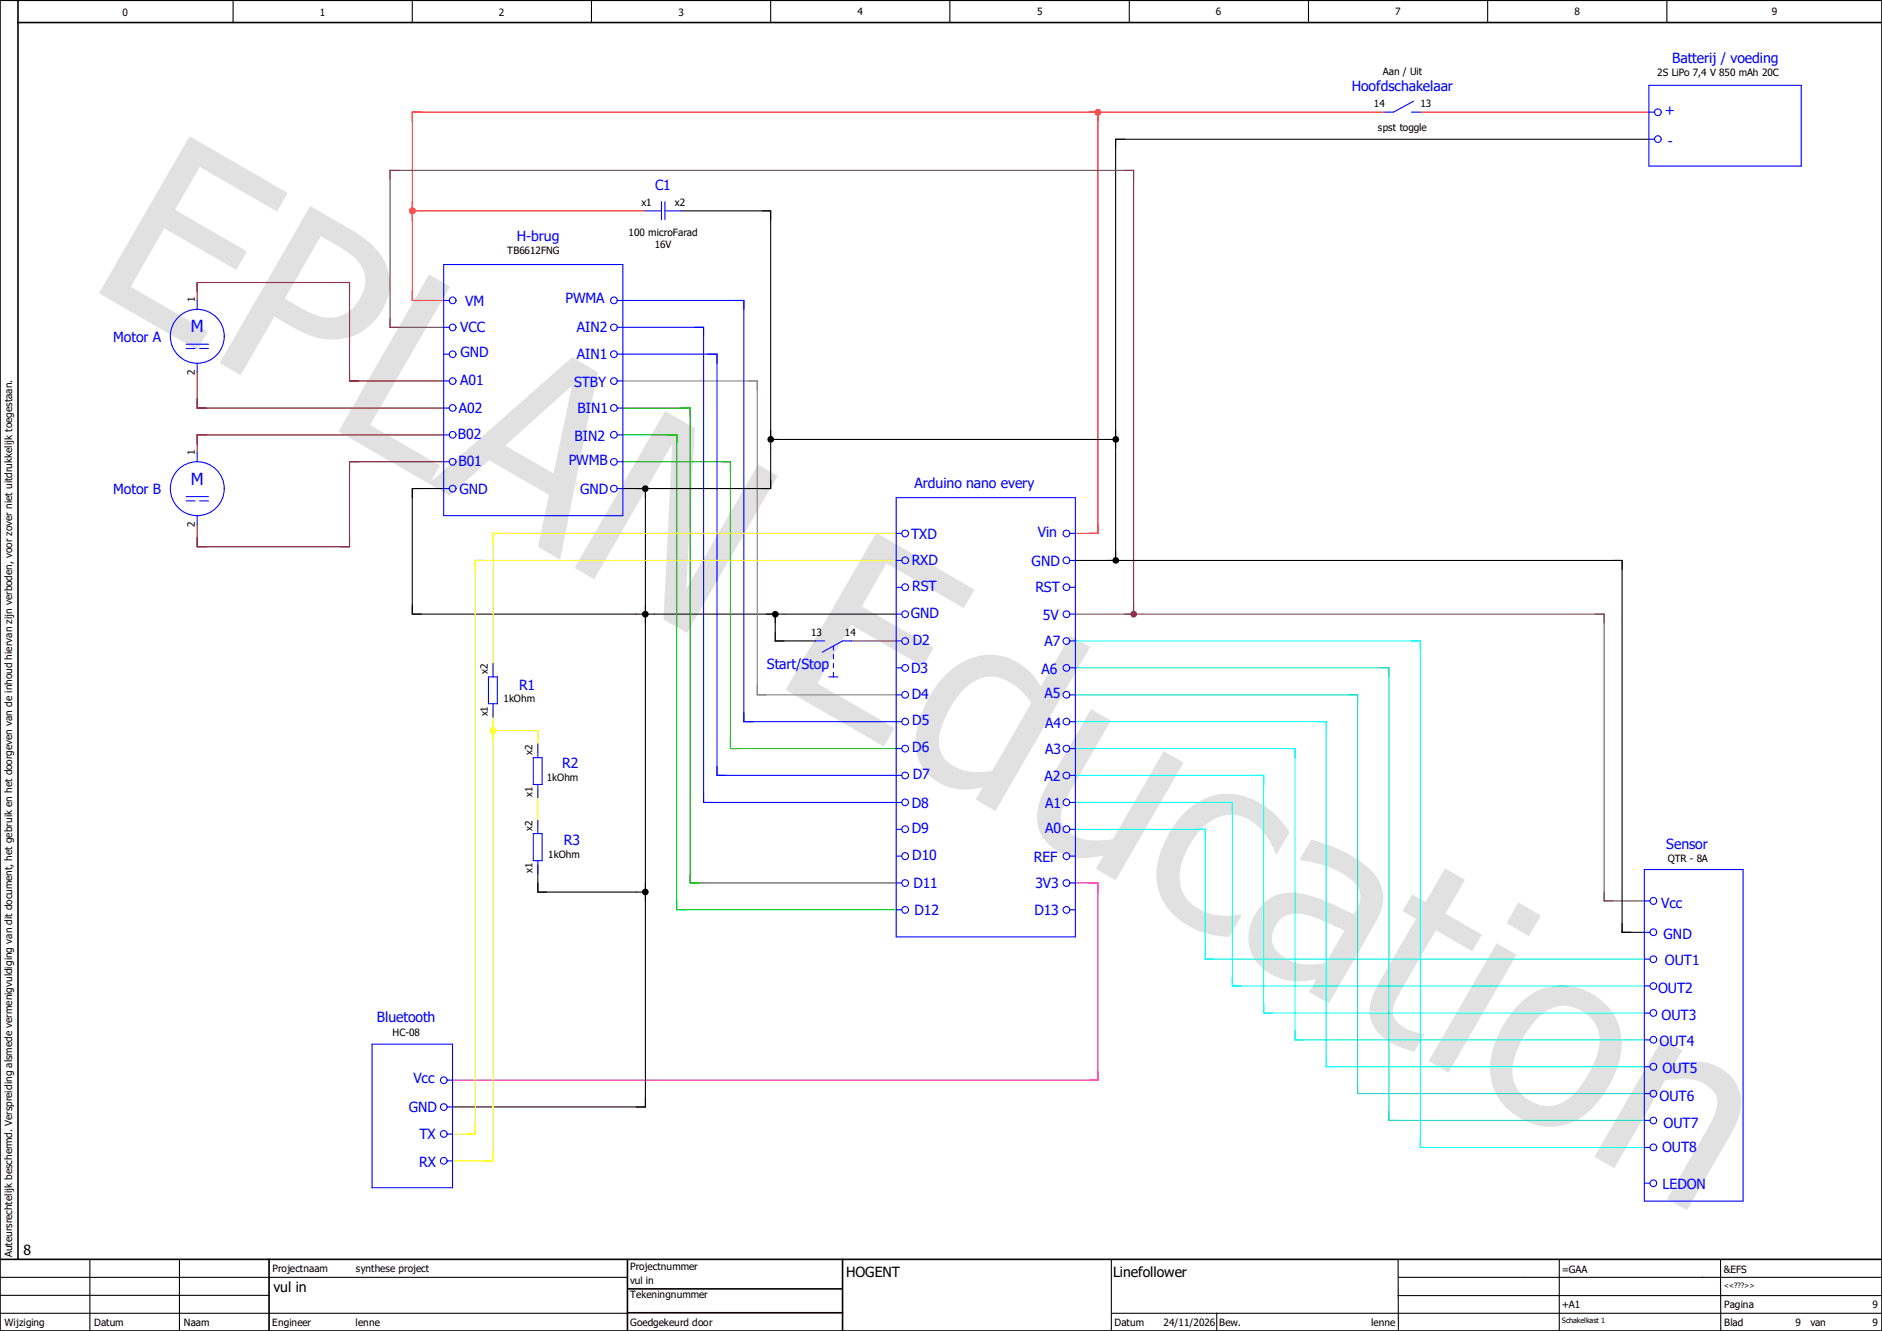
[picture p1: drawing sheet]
<svg xmlns="http://www.w3.org/2000/svg" width="297mm" height="210mm" viewBox="0 0 297 210" stroke-linecap="round" stroke-linejoin="round" font-family="sans-serif">
<path d="M210.1 -.1l-210.1 210.2M0 160.4l70.2 49.6M0 210v.1" fill="none" stroke="#fff" stroke-width=".16"/>
<g fill="none" stroke="#000" stroke-width=".17">
<path d="M36.8 0v3.6M65.1 0v3.6M93.3 0v3.6M121.6 0v3.6M149.9 0v3.6M178.2 0v3.6M206.5 0v3.6M234.8 0v3.6M263.1 0v3.6M14.2 198.7v11.3M28.3 198.7v11.3M175.4 198.8v11.2"/>
<path d="M220.6 198.8l.1 11M246.1 198.8v11.2M271.5 198.8l.1 11.1M0 207.2h99M0 201.5h99M0 204.4h42.5M175.5 207.2h121.5M192 207.2v2.8M220.6 204.4h76.4M220.6 201.5h76.4"/>
</g>
<path d="M0 0h297v210h-297zM2.8 3.6h294.2M2.8 0v198.7M0 198.7h297M42.5 198.7v11.3M99 198.8v11.1M133 198.7v11.3M99 203.4h33.9M99.1 207.1h33.9" fill="none" stroke="#000" stroke-width=".25"/>
<path d="M29.9 21.5l15.5 9-1.7 2.9-12.2-7.1-3.9 6.8 11.4 6.6-1.7 2.9-11.4-6.6-5.3 9.3 12.2 7-1.7 2.9-15.5-8.9zM49 32.5l6.2 3.6a12.1 12.1 0 0 1 5.8 5.9 8.4 8.4 0 0 1-2.2 8.9 9.4 9.4 0 0 1-11.2 1.4l-4.3-2.3-5.3 9.2-3.3-1.9zM50.6 37.3l-5.7 9.8 2.3 1.3a8.8 8.8 0 0 0 5.6 1.7 6.1 6.1 0 0 0 4.7-6.9 7.2 7.2 0 0 0-3.6-4.1zM67.7 43.3l3.3 1.9-12.6 21.9 11.1 6.3-1.7 3-14.4-8.3zM67.6 76.3l22.7-19.9 4 2.3-5.9 29.6-3.5-2 1.8-8.2-9.5-5.5-6.2 5.6zM79.7 70.3l7.7 4.4 2.9-13.9zM105 64.9l4.7 2.7-1.4 25.3 11.3-19.6 3.1 1.8-14.3 24.8-3.7-2.2 1.4-27.6-12.3 21.3-3.1-1.8zM138.3 84.1l15.5 8.9-1.7 2.9-12.2-7-3.9 6.8 11.3 6.5-1.6 2.9-11.4-6.5-5.3 9.2 12.2 7.1-1.7 2.9-15.5-9zM149.4 106.4a9.3 9.3 0 0 1 9.9-2.5 9.8 9.8 0 0 1 5 4.4l4.6-8 3.1 1.8-14.9 25.9-3.1-1.8 1.1-1.9a8.7 8.7 0 0 1-9.1-2.7 8.4 8.4 0 0 1-1-8 18.7 18.7 0 0 1 4.4-7.2zM152.1 108.8a14 14 0 0 0-3.9 8.4 4.8 4.8 0 0 0 4.1 4.4 10.4 10.4 0 0 0 4.3 0l6.2-10.7a9.3 9.3 0 0 0-5.7-4.1 5.9 5.9 0 0 0-5 2zM172.2 111.9l3.1 1.8-6.4 11.1a8.6 8.6 0 0 0-1.5 4.4 4 4 0 0 0 3 3 10.8 10.8 0 0 0 5.2 .2l8.1-13.9 3.1 1.8-10.7 18.6-3.2-1.8 1.2-2.1a9.5 9.5 0 0 1-7.1-.7 6.3 6.3 0 0 1-2.9-8l1.1-2.4zM186.7 128.5a9.4 9.4 0 0 1 12.7-1.5 14.8 14.8 0 0 1 4.1 4.3l-2 3.5-.2-.1a9.9 9.9 0 0 0-4.8-5.7 6.1 6.1 0 0 0-7.2 2.1 12 12 0 0 0-3.1 7.5 6.1 6.1 0 0 0 5.1 5.7 10.3 10.3 0 0 0 4.5 0l.2 .1-2 3.5a12.3 12.3 0 0 1-10.6-6 10 10 0 0 1 .4-9.1l1.6-2.7zM201.9 145.2a3.6 3.6 0 0 0-.3 5 7.5 7.5 0 0 0 7.1 1.8l.5-.1 3-5.1-2.4-1.1a10.6 10.6 0 0 0-6-1.5 3.1 3.1 0 0 0-1.9 1zM206.9 132.5a20.8 20.8 0 0 1 9.9 5.3 6 6 0 0 1 .6 7.3l-7.7 13.2-3.1-1.8 1.1-2a10 10 0 0 1-7.9-1.2 6.7 6.7 0 0 1-1.1-9.9 6.4 6.4 0 0 1 7-2.3 36.2 36.2 0 0 1 7.9 3.2 4.3 4.3 0 0 0 .9-3.8 7.3 7.3 0 0 0-3.8-3.3 22.3 22.3 0 0 0-5.6-1.5zM222.9 141.1l2.1 1.2 3.1-5.3 3.1 1.8-3.1 5.4 5.8 3.3-1.5 2.6-5.8-3.3-5.1 8.9a10.4 10.4 0 0 0-1.7 3.8 2.96 2.96 0 0 0 2 2.7 7.7 7.7 0 0 0 2.8 .9l.2 .1-1.6 2.8-1.2-.4a9.5 9.5 0 0 1-5.2-3.6 5.6 5.6 0 0 1-.1-5.2l.8-1.5 6-10.3-2.2-1.3zM236.2 148.8l3.1 1.8-10.7 18.6-3.1-1.8zM239.6 142.4l3.6 2.1-1.9 3.2-3.6-2zM239.5 158.6a9.2 9.2 0 0 1 13.2-.7 9.2 9.2 0 0 1 2.5 10.8 15.8 15.8 0 0 1-6.3 8 9 9 0 0 1-9.8-.8 9 9 0 0 1-3.4-10.6 18.1 18.1 0 0 1 3.8-6.7zM242.6 160.7a15.1 15.1 0 0 0-3.9 7.7 5.6 5.6 0 0 0 3.4 5.6 5.6 5.6 0 0 0 6.4-1.5 15.5 15.5 0 0 0 3.9-7.7 5.6 5.6 0 0 0-6.9-5.9 6.3 6.3 0 0 0-2.9 1.8zM262.4 163.9l3.1 1.9-1.2 2a9.5 9.5 0 0 1 7.8 1.1 6.2 6.2 0 0 1 2.2 7.5l-1.1 2.5-7 12.1-3.1-1.9 6.1-10.5a11.7 11.7 0 0 0 1.8-4.5 3.6 3.6 0 0 0-2.5-3.3 9.8 9.8 0 0 0-5.7-.3l-8 13.8-3.2-1.8z" fill="#e1e1e1"/>
<path d="M173.3 17.7v66.5h-3.6M218.5 17.7h-153.4v29.7h4.9M224.2 17.7h36M66.5 33.3h35.4" fill="none" stroke="#f00" stroke-width=".17"/>
<path d="M107.5 33.3h14.1v36h53.1M260.2 22h-84.1v66.4h-6.4M70 77.1h-4.9v19.8h35.3M98.3 77.1h3.6v97.6h-30.5M121.6 70.7v6.4h-18.3M103.3 96.9h19v4.2h6.4M123.7 96.9h17.7M177.5 88.4h78.5v58.7h3.5M84.9 136.5v4.3h15.5" fill="none" stroke="#000" stroke-width=".17"/>
<path d="M70 51.6h-8.4v-24.7h117.3v70h-9.2M180.3 96.9h72.9v45.3h6.3" fill="none" stroke="#7f3f3f" stroke-width=".17"/>
<path d="M169.7 139.3h3.6v31.1h-101.9" fill="none" stroke="#f0f" stroke-width=".17"/>
<path d="M98.3 60.1h21.2v49.5h21.9" fill="none" stroke="#808080" stroke-width=".17"/>
<path d="M98.3 47.4h19.1v66.5h24M98.3 55.9h14.9v66.4h28.2M98.3 51.6h12.7v75h30.4" fill="none" stroke="#00f" stroke-width=".17"/>
<path d="M98.3 72.9h17v45.2h26.1M98.3 64.4h10.6v74.9h32.5" fill="none" stroke="#00be00" stroke-width=".17"/>
<path d="M98.3 68.6h8.5v75h34.6" fill="none" stroke="#0f0" stroke-width=".17"/>
<path d="M31.1 47.4v-2.8h24.1v15.5h14.8M31.1 58.7v5.7h38.9M70 72.9h-14.8v13.4h-24.1v-3.5M70 68.6h-38.9v2.9" fill="none" stroke="#800000" stroke-width=".17"/>
<path d="M169.7 118.1h34.7v46h55.1M169.7 113.9h39.6v54.4h50.2M169.7 101.1h54.5v80h35.3M169.7 130.9h20.5v20.4h69.3M169.7 126.6h24.8v29h65M169.7 122.3h29.7v37.6h60.1" fill="none" stroke="#0ff" stroke-width=".17"/>
<path d="M169.7 109.6h44.5v63h45.3M169.7 105.4h49.5v71.4h40.3" fill="none" stroke="#00d2d2" stroke-width=".17"/>
<path d="M141.4 88.4h-66.4v90.5h-3.6M141.4 84.2h-63.6v21.9M77.8 111.8v71.4h-6.4M79.2 115.3h5.7v3.5M84.9 124.5v6.4" fill="none" stroke="#ff0" stroke-width=".17"/>
<path d="M134.4 101.1h7" fill="none" stroke="#800080" stroke-width=".17"/>
<path d="M172.8 17.4a.53 .53 0 0 1 .6-.2 .53 .53 0 0 1 .4 .5h-.5h.5a.53 .53 0 0 1-.7 .5 .53 .53 0 0 1-.3-.8z" fill-rule="evenodd" fill="#f00"/>
<path d="M66.5 17.7h-1.4v1.4M65.1 46v1.4h1.4M173.3 82.8v1.4h-1.5" fill="none" stroke="#f00" stroke-width=".17"/>
<path d="M177.5 22h-1.4v1.4" fill="none" stroke="#000" stroke-width=".17"/>
<path d="M177.5 96.9h2.8M178.9 95.5v1.4" fill="none" stroke="#7f3f3f" stroke-width=".17"/>
<path d="M178.5 96.6a.54 .54 0 0 1 .5-.2 .54 .54 0 0 1 .5 .5h-.6h.6a.54 .54 0 0 1-.7 .5 .54 .54 0 0 1-.3-.8z" fill-rule="evenodd" fill="#7f3f3f"/>
<path d="M62.9 26.9h-1.3v1.4M177.5 26.9h1.4v1.4M61.6 50.2v1.4h1.3M251.8 96.9h1.4v1.4M253.2 140.8v1.4h1.4" fill="none" stroke="#7f3f3f" stroke-width=".17"/>
<path d="M171.8 139.3h1.5v1.5M173.3 169v1.4h-1.5" fill="none" stroke="#f0f" stroke-width=".17"/>
<path d="M66.5 77.1h-1.4v1.4M65.1 95.5v1.4h1.4M100.4 96.9h2.9M101.9 95.5v2.8M120.9 96.9h2.8M122.3 96.9v1.4M122.3 99.7v1.4h1.4M174.7 88.4h2.8M176.1 87v1.4M254.6 88.4h1.4v1.4M256 145.7v1.4h1.4M101.9 173.3v1.4h-1.5" fill="none" stroke="#000" stroke-width=".17"/>
<g fill="#000">
<path d="M101.4 96.6a.53 .53 0 0 1 .6-.2 .53 .53 0 0 1 .4 .5h-.5h.5a.53 .53 0 0 1-.7 .5 .53 .53 0 0 1-.3-.8z" fill-rule="evenodd"/>
<path d="M121.9 96.6a.54 .54 0 0 1 .6-.2 .54 .54 0 0 1 .4 .5h-.6h.6a.54 .54 0 0 1-.7 .5 .54 .54 0 0 1-.3-.8z" fill-rule="evenodd"/>
<path d="M175.8 88a.54 .54 0 0 1 .8 .4h-.5h.5a.53 .53 0 0 1-.8 .5 .53 .53 0 0 1 0-.9z" fill-rule="evenodd"/>
</g>
<path d="M118.1 60.1h1.4v1.5M119.5 108.2v1.4h1.4" fill="none" stroke="#808080" stroke-width=".17"/>
<path d="M109.6 51.6h1.4v1.4M111.7 55.9h1.5v1.4M116 47.4h1.4v1.4M117.4 112.4v1.5h1.4M111 125.2v1.4h1.4M113.2 120.9v1.4h1.4" fill="none" stroke="#00f" stroke-width=".17"/>
<path d="M107.5 64.4h1.4v1.4M113.9 72.9h1.4v1.4M115.3 116.7v1.4h1.4M108.9 137.9v1.4h1.4" fill="none" stroke="#00be00" stroke-width=".17"/>
<path d="M105.4 68.6h1.4v1.4M106.8 142.2v1.4h1.4" fill="none" stroke="#0f0" stroke-width=".17"/>
<path d="M32.6 44.6h-1.5v1.4M53.8 44.6h1.4v1.4M55.2 58.7v1.4h1.4M31.1 62.9v1.5h1.5M32.6 68.6h-1.5v1.4M56.6 72.9h-1.4v1.4M31.1 84.9v1.4h1.5M55.2 84.9v1.4h-1.4" fill="none" stroke="#800000" stroke-width=".17"/>
<path d="M202.9 118.1h1.5v1.4M207.9 113.9h1.4v1.4M222.8 101.1h1.4v1.5M188.8 130.9h1.4v1.3M193 126.6h1.5v1.4M198 122.3h1.4v1.5M190.2 149.9v1.4h1.4M194.5 154.2v1.4h1.4M199.4 158.4v1.5h1.4M204.4 162.6v1.5h1.4M209.3 166.9v1.4h1.4M224.2 179.6v1.5h1.4" fill="none" stroke="#0ff" stroke-width=".17"/>
<path d="M212.9 109.6h1.3v1.4M217.8 105.4h1.4v1.4M214.2 171.2v1.4h1.5M219.2 175.4v1.4h1.4" fill="none" stroke="#00d2d2" stroke-width=".17"/>
<path d="M76.4 88.4h-1.4v1.4M79.2 84.2h-1.4v1.4M77.8 113.9v2.8M77.8 115.3h1.4M75 177.5v1.4h-1.4M77.8 181.7v1.5h-1.4" fill="none" stroke="#ff0" stroke-width=".17"/>
<path d="M77.3 115a.53 .53 0 0 1 .6-.2 .53 .53 0 0 1 .4 .5h-.5h.5a.53 .53 0 0 1-.7 .5 .53 .53 0 0 1-.3-.8z" fill-rule="evenodd" fill="#ff0"/>
<path d="M83.4 115.3h1.5v1.4" fill="none" stroke="#ff0" stroke-width=".17"/>
<path d="M100.4 77.1h2.9M101.9 77.1v1.4M121.6 75.7v1.4h-1.4M174.7 69.3h1.4M176.1 67.9v2.8M84.9 139.3v1.5h1.4M101.9 139.3v2.9M100.4 140.8h1.5" fill="none" stroke="#000" stroke-width=".17"/>
<g fill="#000">
<path d="M101.4 76.8a.53 .53 0 0 1 .6-.2 .53 .53 0 0 1 .4 .5h-.5h.5a.53 .53 0 0 1-.7 .5 .53 .53 0 0 1-.3-.8z" fill-rule="evenodd"/>
<path d="M175.8 68.9a.54 .54 0 0 1 .8 .4h-.5h.5a.53 .53 0 0 1-.8 .5 .53 .53 0 0 1 0-.9z" fill-rule="evenodd"/>
<path d="M101.4 140.5a.52 .52 0 0 1 .6-.3 .52 .52 0 0 1 .4 .6h-.5h.5a.52 .52 0 0 1-.7 .4 .52 .52 0 0 1-.3-.7z" fill-rule="evenodd"/>
</g>
<path d="M65.1 31.8v2.9M65.1 33.3h1.4" fill="none" stroke="#f00" stroke-width=".17"/>
<path d="M64.8 32.8a.54 .54 0 0 1 .8 .5h-.5h.5a.54 .54 0 0 1-.8 .4 .54 .54 0 0 1 0-.9z" fill-rule="evenodd" fill="#f00"/>
<path d="M120.2 33.3h1.4v1.4M121.6 67.9v2.8M121.6 69.3h1.5" fill="none" stroke="#000" stroke-width=".17"/>
<path d="M121.4 68.9a.54 .54 0 0 1 .8 .4h-.6h.6a.54 .54 0 0 1-.8 .5 .54 .54 0 0 1 0-.9z" fill-rule="evenodd" fill="#000"/>
<g fill="none" stroke="#00f" stroke-width=".17">
<path d="M222.8 17.7h1.4M223.1 16l-3.2 1.7h-1.4M260.2 13.5h24.1v12.7h-24.1zM260.2 17.7h.9M101.9 33.3h2.5M104.4 31.8v2.9M104.9 33.3h2.6M104.9 31.8v2.9M260.2 22h.9M29.4 54.3h3.5M29.4 55h1.4M31.1 47.4v1.4"/>
<path d="M31.1 57.3v1.4M31.5 55h1.4M70 41.7h28.3v39.7h-28.3zM70 47.4h.9M70 51.6h.9M70 55.9h.9M97.4 47.4h.9M97.4 51.6h.9M97.4 55.9h.9M29.4 78.4h3.5M29.4 79h1.4M31.1 71.5v1.4"/>
<path d="M31.5 79h1.4M70 60.1h.9M70 64.4h.9M70 68.6h.9M70 72.9h.9M70 77.1h.9M97.4 60.1h.9M97.4 64.4h.9M97.4 68.6h.9M97.4 72.9h.9M97.4 77.1h.9M141.4 78.5h28.3v69.3h-28.3z"/>
<path d="M31.1 81.4v1.4M141.4 84.2h.9M141.4 88.4h.9M141.4 92.7h.9M141.4 96.9h.9M168.8 84.2h.9M168.8 88.4h.9M168.8 92.7h.9M168.8 96.9h.9M77.1 106.8h1.4v4.2h-1.4zM77.8 104.7v2.1M77.8 111v2.2"/>
<path d="M84.2 119.5h1.4v4.3h-1.4zM84.9 117.4v2.1M128.7 101.1h1.4M130.8 106.8h1.4M131.5 101.9v.7M131.5 103.3v.7M131.5 104.7v.7M131.5 106.1v.7M134.4 101.1h-1.4l-3.2 1.8M141.4 101.1h.9M141.4 105.4h.9M141.4 109.6h.9"/>
<path d="M141.4 113.9h.9M141.4 118.1h.9M168.8 101.1h.9M168.8 105.4h.9M168.8 109.6h.9M168.8 113.9h.9M168.8 118.1h.9M84.2 131.5h1.4v4.3h-1.4zM84.9 123.8v2.1M84.9 129.4v2.1M84.9 135.8v2.1M141.4 122.3h.9"/>
<path d="M141.4 126.6h.9M141.4 130.9h.9M141.4 135.1h.9M141.4 139.3h.9M168.8 122.3h.9M168.8 126.6h.9M168.8 130.9h.9M168.8 135.1h.9M168.8 139.3h.9M259.5 137.2h15.6v52.3h-15.6zM141.4 143.6h.9M168.8 143.6h.9"/>
<path d="M259.5 142.2h.9M259.5 147.1h.9M259.5 151.3h.9M259.5 155.6h.9M259.5 159.9h.9M58.7 164.8h12.7v22.6h-12.7zM70.6 170.4h.8M70.6 174.7h.8M70.6 178.9h.8M259.5 164.1h.9M259.5 168.3h.9M259.5 172.6h.9"/>
<path d="M259.5 176.8h.9M70.6 183.2h.8M259.5 181.1h.9M259.5 186.7h.9"/>
<circle cx="261.6" cy="17.7" r=".53"/>
<circle cx="261.6" cy="22" r=".53"/>
<circle cx="31.1" cy="53.1" r="4.3"/>
<circle cx="71.4" cy="55.9" r=".53"/>
<circle cx="71.4" cy="47.4" r=".53"/>
<circle cx="71.4" cy="51.7" r=".53"/>
<circle cx="96.9" cy="47.4" r=".53"/>
<circle cx="96.9" cy="51.7" r=".53"/>
<circle cx="96.9" cy="55.9" r=".53"/>
<circle cx="31.1" cy="77.1" r="4.3"/>
<circle cx="71.4" cy="64.4" r=".53"/>
<circle cx="71.4" cy="72.9" r=".53"/>
<circle cx="71.4" cy="68.6" r=".53"/>
<circle cx="71.4" cy="77.1" r=".53"/>
<circle cx="71.4" cy="60.1" r=".53"/>
<circle cx="96.9" cy="64.4" r=".53"/>
<circle cx="96.9" cy="72.9" r=".53"/>
<circle cx="96.9" cy="77.1" r=".53"/>
<circle cx="96.9" cy="68.6" r=".53"/>
<circle cx="96.9" cy="60.1" r=".52"/>
<circle cx="142.8" cy="96.9" r=".54"/>
<circle cx="142.8" cy="84.2" r=".54"/>
<circle cx="142.8" cy="88.4" r=".54"/>
<circle cx="142.8" cy="92.7" r=".54"/>
<circle cx="168.3" cy="88.4" r=".53"/>
<circle cx="168.3" cy="84.2" r=".53"/>
<circle cx="168.3" cy="92.7" r=".53"/>
<circle cx="168.3" cy="96.9" r=".53"/>
<circle cx="142.8" cy="109.6" r=".54"/>
<circle cx="142.8" cy="113.9" r=".54"/>
<circle cx="142.8" cy="101.2" r=".54"/>
<circle cx="142.8" cy="118.1" r=".54"/>
<circle cx="142.9" cy="105.4" r=".53"/>
<circle cx="168.3" cy="101.2" r=".53"/>
<circle cx="168.3" cy="109.6" r=".53"/>
<circle cx="168.3" cy="113.9" r=".53"/>
<circle cx="168.3" cy="118.1" r=".53"/>
<circle cx="168.3" cy="105.4" r=".52"/>
<circle cx="142.8" cy="135.1" r=".54"/>
<circle cx="142.8" cy="122.4" r=".54"/>
<circle cx="142.8" cy="130.8" r=".54"/>
<circle cx="142.8" cy="139.3" r=".54"/>
<circle cx="142.9" cy="126.6" r=".53"/>
<circle cx="168.3" cy="135.1" r=".53"/>
<circle cx="168.3" cy="122.4" r=".53"/>
<circle cx="168.3" cy="130.8" r=".53"/>
<circle cx="168.3" cy="139.3" r=".53"/>
<circle cx="168.3" cy="126.6" r=".52"/>
<circle cx="142.8" cy="143.6" r=".54"/>
<circle cx="168.3" cy="143.6" r=".53"/>
<circle cx="260.9" cy="142.2" r=".53"/>
<circle cx="260.9" cy="147.1" r=".53"/>
<circle cx="260.9" cy="155.6" r=".53"/>
<circle cx="260.9" cy="151.4" r=".53"/>
<circle cx="260.9" cy="159.8" r=".52"/>
<circle cx="70" cy="174.7" r=".54"/>
<circle cx="70" cy="170.4" r=".54"/>
<circle cx="70" cy="178.9" r=".53"/>
<circle cx="260.9" cy="168.3" r=".53"/>
<circle cx="260.9" cy="172.6" r=".53"/>
<circle cx="260.9" cy="164.1" r=".53"/>
<circle cx="260.9" cy="176.8" r=".52"/>
<circle cx="70" cy="183.2" r=".54"/>
<circle cx="260.9" cy="181" r=".53"/>
<circle cx="260.9" cy="186.7" r=".53"/>
</g>
<g font-size="2.6" fill="#00f">
<text x="30.1" y="52.5">M</text>
<text x="30.1" y="76.5">M</text>
</g>
<g font-size="2.2" fill="#00f">
<text x="263.9" y="10">Batterij / voeding</text>
<text x="213.3" y="14.4">Hoofdschakelaar</text>
<text x="262.8" y="18.2">+</text>
<text x="263.2" y="23">-</text>
<text x="103.4" y="29.9">C1</text>
<text x="81.6" y="38.1">H-brug</text>
<text x="89.2" y="47.9">PWMA</text>
<text x="17.9" y="53.9">Motor A</text>
<text x="72.6" y="52.4">VCC</text>
<text x="73.4" y="48.3">VM</text>
<text x="91.1" y="52.5">AIN2</text>
<text x="72.7" y="56.3">GND</text>
<text x="91.1" y="56.7">AIN1</text>
<text x="72.4" y="65.1">A02</text>
<text x="72.6" y="60.7">A01</text>
<text x="90.6" y="61">STBY</text>
<text x="91.1" y="65.2">BIN1</text>
<text x="72.3" y="69.3">B02</text>
<text x="90.7" y="69.6">BIN2</text>
<text x="17.9" y="77.9">Motor B</text>
<text x="72.3" y="73.6">B01</text>
<text x="72.5" y="78">GND</text>
<text x="89.7" y="73.4">PWMB</text>
<text x="144.3" y="77">Arduino nano every</text>
<text x="91.6" y="78">GND</text>
<text x="143.8" y="85">TXD</text>
<text x="143.9" y="89.2">RXD</text>
<text x="162.8" y="89.2">GND</text>
<text x="163.8" y="84.7">Vin</text>
<text x="144" y="93.3">RST</text>
<text x="163.4" y="93.5">RST</text>
<text x="143.7" y="97.5">GND</text>
<text x="144.1" y="101.8">D2</text>
<text x="164.6" y="97.8">5V</text>
<text x="164.8" y="102">A7</text>
<text x="121" y="105.5">Start/Stop</text>
<text x="143.8" y="106.1">D3</text>
<text x="164.4" y="106.3">A6</text>
<text x="81.9" y="108.8">R1</text>
<text x="143.9" y="110.3">D4</text>
<text x="164.8" y="110.2">A5</text>
<text x="144" y="114.3">D5</text>
<text x="144" y="118.7">D6</text>
<text x="164.9" y="114.8">A4</text>
<text x="164.9" y="119">A3</text>
<text x="88.7" y="121.2">R2</text>
<text x="144.1" y="122.9">D7</text>
<text x="164.8" y="123.2">A2</text>
<text x="143.9" y="127.5">D8</text>
<text x="143.9" y="131.5">D9</text>
<text x="164.9" y="127.4">A1</text>
<text x="164.9" y="131.5">A0</text>
<text x="89" y="133.3">R3</text>
<text x="144" y="135.6">D10</text>
<text x="163.2" y="136">REF</text>
<text x="263" y="134">Sensor</text>
<text x="144.1" y="140">D11</text>
<text x="163.4" y="140.2">3V3</text>
<text x="262.2" y="143.2">Vcc</text>
<text x="144.3" y="144.3">D12</text>
<text x="163.2" y="144.3">D13</text>
<text x="262.6" y="148.2">GND</text>
<text x="262.8" y="152.3">OUT1</text>
<text x="59.5" y="161.2">Bluetooth</text>
<text x="261.7" y="156.7">OUT2</text>
<text x="262.2" y="161">OUT3</text>
<text x="261.9" y="165.1">OUT4</text>
<text x="65.2" y="170.9">Vcc</text>
<text x="261.9" y="173.7">OUT6</text>
<text x="262.4" y="169.3">OUT5</text>
<text x="64.5" y="175.5">GND</text>
<text x="66.2" y="179.7">TX</text>
<text x="262.6" y="178.1">OUT7</text>
<text x="66.2" y="184.1">RX</text>
<text x="262.3" y="181.8">OUT8</text>
<text x="262.4" y="187.6">LEDON</text>
</g>
<g font-size="2.2">
<text x="3.7" y="198">8</text>
<text x="43.1" y="203.8">vul in</text>
<text x="133.5" y="201.5">HOGENT</text>
<text x="175.7" y="201.5">Linefollower</text>
</g>
<g font-size="1.6">
<text x="19.3" y="2.5">0</text>
<text x="50.5" y="2.5">1</text>
<text x="78.7" y="2.5">2</text>
<text x="107.1" y="2.5">3</text>
<text x="135.3" y="2.4">4</text>
<text x="163.7" y="2.4">5</text>
<text x="191.9" y="2.4">6</text>
<text x="220.2" y="2.4">7</text>
<text x="248.5" y="2.4">8</text>
<text x="279.6" y="2.4">9</text>
<text x="218.2" y="11.9">Aan / Uit</text>
<text x="216.8" y="16.9">14</text>
<text x="224.2" y="16.9">13</text>
<text x="261.5" y="12">2S LiPo 7,4 V 850 mAh 20C</text>
<text x="217.5" y="20.7">spst toggle</text>
<text x="101.2" y="32.5">x1</text>
<text x="106.5" y="32.5">x2</text>
<text x="80.1" y="40.1">TB6612FNG</text>
<text x="99.2" y="37.3">100 microFarad</text>
<text x="103.3" y="39.2">16V</text>
<text x="30.7" y="47.7" transform="rotate(-90 30.7 47.7)">1</text>
<text x="30.7" y="59.2" transform="rotate(-90 30.7 59.2)">2</text>
<text x="30.7" y="71.8" transform="rotate(-90 30.7 71.8)">1</text>
<text x="30.7" y="83.2" transform="rotate(-90 30.7 83.2)">2</text>
<text x="128" y="100.3">13</text>
<text x="133.4" y="100.3">14</text>
<text x="77" y="106.3" transform="rotate(-90 77 106.3)">x2</text>
<text x="77" y="113" transform="rotate(-90 77 113)">x1</text>
<text x="79.5" y="110.8">1kOhm</text>
<text x="84" y="119.1" transform="rotate(-90 84 119.1)">x2</text>
<text x="84" y="125.8" transform="rotate(-90 84 125.8)">x1</text>
<text x="86.3" y="123.2">1kOhm</text>
<text x="84" y="131.1" transform="rotate(-90 84 131.1)">x2</text>
<text x="84" y="137.8" transform="rotate(-90 84 137.8)">x1</text>
<text x="86.5" y="135.3">1kOhm</text>
<text x="263.2" y="136.1">QTR - 8A</text>
<text x="61.9" y="163.5">HC-08</text>
<text x="1.9" y="198.3" transform="rotate(-90 1.9 198.3)">Auteursrechtelijk beschermd. Verspreiding alsmede vermenigvuldiging van dit document, het gebruik en het doorgeven van de inhoud hiervan zijn verboden, voor zover niet uitdrukkelijk toegestaan.</text>
<text x="43" y="200.7">Projectnaam</text>
<text x="56.2" y="200.7">synthese project</text>
<text x="99.4" y="202.5">vul in</text>
<text x="99.4" y="200.3">Projectnummer</text>
<text x="246.5" y="200.8">=GAA</text>
<text x="272" y="200.8">&amp;EFS</text>
<text x=".7" y="209.3">Wijziging</text>
<text x="14.9" y="209.3">Datum</text>
<text x="29" y="209.3">Naam</text>
<text x="43" y="209.2">Engineer</text>
<text x="56.1" y="209.2">lenne</text>
<text x="99.4" y="209.2">Goedgekeurd door</text>
<text x="99.4" y="204.8">Tekeningnummer</text>
<text x="175.9" y="209.2">Datum</text>
<text x="183.6" y="209.2">24/11/2026</text>
<text x="192.4" y="209.2">Bew.</text>
<text x="216.4" y="209.2">lenne</text>
<text x="246.5" y="206.3">+A1</text>
<text x="272.1" y="209.2">Blad</text>
<text x="272.1" y="206.3">Pagina</text>
<text x="283.3" y="209.2">9</text>
<text x="285.7" y="209.2">van</text>
<text x="295.5" y="209.2">9</text>
<text x="295.5" y="206.3">9</text>
</g>
<g font-size="1.2">
<text x="272" y="203.2">&lt;&lt;???&gt;&gt;</text>
<text x="246.5" y="208.8">Schakelkast 1</text>
</g>
</svg>
